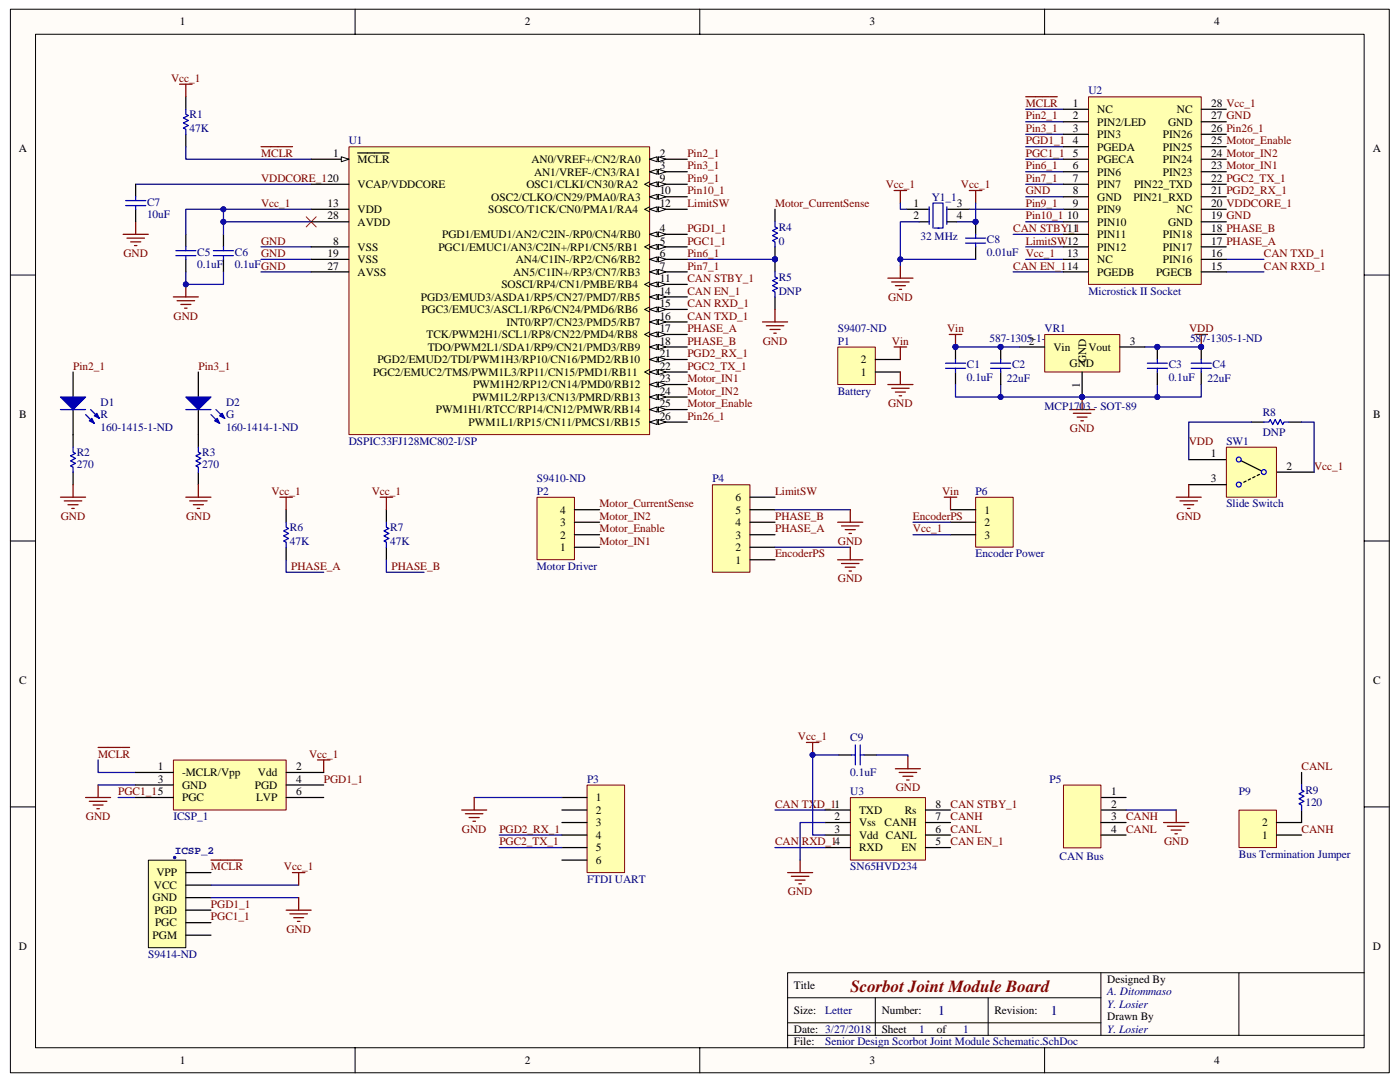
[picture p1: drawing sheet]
<svg xmlns="http://www.w3.org/2000/svg" width="279mm" height="216mm" viewBox="0 0 279 216" stroke-linecap="round" stroke-linejoin="round" font-family="sans-serif">
<path d="M2.1 1.9h275.2v212.2h-275.2z" fill="#fffcf8"/>
<path d="M2.1 1.8h275.2v212.3h-275.2z" fill="none" stroke="#000" stroke-width=".2"/>
<path d="M7.1 6.9h265.1v202.2h-265.1z" fill="#fffcf8"/>
<g fill="none" stroke="#000" stroke-width=".2">
<path d="M7.1 6.8h265.1v202.3h-265.1zM70.9 1.8v5M139.7 1.8v5M208.5 1.8v5M2.1 54.9h5M272.3 54.9h5M2.1 107.9h5M272.3 107.9h5M2.1 161h5M272.3 161h5M157.2 199.1h62.5M174.7 199.1v7.5"/>
<path d="M197.2 199.1v7.5M219.7 194.1v12.5M247.2 194.1h-90v15M272.3 194.1h-25.1v12.5M70.9 209.1v5M139.7 209.1v5M157.2 206.6h115.1M157.2 204.1h62.5M208.5 209.1v5"/>
</g>
<g fill="none" stroke="#800000" stroke-width=".25">
<path d="M35.8 16.8h2.5M37.1 16.8v2.5M204.7 19.3h3.3M208.1 19.3h1.3M209.5 19.3h1.5M52.1 29.3h3.3M55.5 29.3h1.3M56.9 29.3h1.5M24.6 46.8h5M25.3 47.5h3.5M26.1 48.3h2M26.8 49h.5"/>
<path d="M27.1 44.3v2.5M34.6 59.2h5M37.1 56.7v2.5M35.3 60h3.5M36.1 60.7h2M36.8 61.5h.5M17.1 159.1h5M17.8 159.9h3.5M19.6 149.1h3.3M19.6 156.6v2.5M23 149.1h1.3M24.4 149.1h1.5"/>
<path d="M63.4 151.6h2.4M64.6 151.6v2.5M18.6 160.6h2M19.3 161.4h.5"/>
</g>
<g fill="none" stroke="#000080" stroke-width=".25">
<path d="M27.1 36.8h35M37.1 29.3v2.5h25M204.7 21.8h7.5M204.7 24.3h7.5M204.7 26.8h7.5M204.7 29.3h7.5M204.7 31.8h7.5M204.7 34.3h7.5M204.7 36.8h7.5M204.7 39.3h7.5M52.1 51.8h10M52.1 54.3h10"/>
<path d="M52.1 49.3h10M204.7 51.8h7.5M204.7 49.3h7.5M204.7 44.3h7.5M19.6 151.6v2.5h7.5M19.6 156.6h7.5M23.6 159.1h3.5"/>
</g>
<path d="M61.1 43.3l2 2M63.1 43.3l-2 2" fill="none" stroke="#f00" stroke-width=".2"/>
<path d="M37.1 19.3v2.5M37.1 26.8v2.5M37.1 46.8v2.5M37.1 51.8v2.5M44.6 46.8v2.5M44.6 51.8v2.5M14.6 86.7v2.5M14.6 94.2v2.5" fill="none" stroke="#000" stroke-width=".25"/>
<path d="M37.1 21.8v1l.5 .3-1 .4 1 .5-1 .5 1 .5-1 .5 .5 .3v1M35.1 50h4M35.1 51h4M37.1 49.3v.7M37.1 51v.8M42.6 51h4M42.6 50h4M44.6 49.3v.7M44.6 51v.8M14.6 89.2v1l.5 .3-1 .5 1 .5-1 .5 1 .5-1 .5 .5 .2v1" fill="none" stroke="#00f" stroke-width=".25"/>
<circle cx="37.1" cy="56.7" r=".49" fill="#000080" stroke="#000080" stroke-width=".2"/>
<path d="M34.6 151.7h22.5v9.9h-22.5z" fill="#ffffb0"/>
<path d="M34.6 151.7h22.5v9.9h-22.5z" fill="none" stroke="#800000" stroke-width=".2"/>
<path d="M14.6 74.2v5M14.6 81.7v5M27.1 154.1h7.5M27.1 156.6h7.5M27.1 159.1h7.5M57.1 154.1h7.5M57.1 156.6h7.5M57.1 159.1h7.5" fill="none" stroke="#000" stroke-width=".25"/>
<path d="M12.1 79.2h5l-2.5 2.5z" fill="#00f"/>
<path d="M12.1 79.2h5l-2.5 2.5zM17.1 82.7l1.7 1.8M18.1 81.7l1.7 1.8" fill="none" stroke="#00f" stroke-width=".25"/>
<path d="M17.8 84l.5-.5 .5 1z" fill="#00f"/>
<path d="M17.8 84l.5-.5 .5 1z" fill="none" stroke="#00f" stroke-width=".25"/>
<path d="M18.8 83l.5-.5 .5 1z" fill="#00f"/>
<g fill="none" stroke="#00f" stroke-width=".25">
<path d="M27.1 39.3v.7M25.1 40h4M25.1 41h4M27.1 41v.8M185.4 41.3v3.5M186.2 45.5v-5h2v5h-1M186.4 45.5h1.1M189 41.3v3.5M192.7 47.5h4M192.7 48.5h4M194.7 46.8v.7M194.7 48.5v.8"/>
<path d="M12.1 81.7h5M18.8 83l.5-.5 .5 1z"/>
</g>
<g fill="none" stroke="#800000" stroke-width=".25">
<path d="M178.4 38h2.5M179.7 38v2.5M193.4 38h2.6M194.7 38v2.5M177.2 55.5h5M177.9 56.3h3.5M178.7 57h2M179.5 57.7h.4M179.7 53v2.5M12.1 99.2h5M12.8 99.9h3.5M14.6 96.7v2.5"/>
<path d="M13.6 100.7h2M14.3 101.5h.5M160.9 148.1h2.5M162.2 148.1v2.5M157.2 174.1h5M157.9 174.9h3.5M158.7 175.6h2M159.4 176.4h.5M159.7 171.6v2.5"/>
</g>
<path d="M27.1 36.8v2.5M27.1 41.8v2.5M180.9 41.8h4.5M183.5 44.3h1.9M189 41.8h4.4M189 44.3h1.9M194.7 44.3v2.5M194.7 49.3v2.5" fill="none" stroke="#000" stroke-width=".25"/>
<path d="M179.7 40.5v1.3h1.2M183.5 44.3h-3.8v7.5M194.7 51.8h-15v1.2M194.7 40.5v3.8h-3.8M202.2 46.8h10M202.2 54.3h10M244.7 54.3h7.5M244.7 51.8h7.5" fill="none" stroke="#000080" stroke-width=".25"/>
<g fill="#000080" stroke="#000080" stroke-width=".2">
<circle cx="194.7" cy="44.3" r=".49"/>
<circle cx="179.7" cy="51.8" r=".49"/>
<circle cx="162.2" cy="150.6" r=".48"/>
</g>
<path d="M169.7 159.2h15v12.4h-15z" fill="#ffffb0"/>
<path d="M169.7 159.2h15v12.4h-15z" fill="none" stroke="#800000" stroke-width=".2"/>
<path d="M237.2 91.7h7.5M254.7 94.2h7.6M167.4 150.6h2.5M172.4 150.6h2.5M164.7 161.6h5M164.7 164.1h5M164.7 166.6h5M164.7 169.1h5M184.7 161.6h5M184.7 164.1h5M184.7 166.6h5M184.7 169.1h5" fill="none" stroke="#000" stroke-width=".25"/>
<path d="M167.4 150.6h-5.2v16h2.5M174.9 150.6h6.3v.3M154.7 161.6h10M154.7 169.1h10M164.7 164.1h-5v7.5" fill="none" stroke="#000080" stroke-width=".25"/>
<path d="M169.9 150.6h.8M170.7 148.7v3.9M171.7 148.7v3.9M171.7 150.6h.7" fill="none" stroke="#00f" stroke-width=".25"/>
<path d="M178.7 153.4h5M179.5 154.1h3.4M180.2 154.9h2M180.9 155.6h.5M181.2 150.9v2.5" fill="none" stroke="#800000" stroke-width=".25"/>
<circle cx="162.2" cy="150.6" r=".48" fill="#000080" stroke="#000080" stroke-width=".2"/>
<path d="M244.8 89.3h9.9v9.9h-9.9z" fill="#ffffb0"/>
<path d="M244.8 89.2h9.9v10h-9.9z" fill="none" stroke="#800000" stroke-width=".2"/>
<path d="M237.2 96.7h7.5M247.2 91.7l5 2.5" fill="none" stroke="#000" stroke-width=".25"/>
<circle cx="247.2" cy="91.7" r=".49" fill="#ffffb0" stroke="#00f" stroke-width=".25"/>
<path d="M252.2 94.2l-5 2.5" fill="none" stroke="#000" stroke-width=".25" stroke-dasharray=".5 .5"/>
<g fill="#ffffb0" stroke="#00f" stroke-width=".25">
<circle cx="247.2" cy="96.7" r=".49"/>
<circle cx="252.2" cy="94.2" r=".48"/>
</g>
<path d="M37.1 99.2h5M37.8 99.9h3.5M39.6 96.7v2.5M234.7 99.2h5M235.5 99.9h3.5M237.2 96.7v2.5M38.6 100.7h2M39.3 101.5h.5M236.2 100.7h2M237 101.5h.5" fill="none" stroke="#800000" stroke-width=".25"/>
<path d="M39.6 74.2v5M39.6 81.7v7.5M39.6 94.2v2.5M249.7 84.2h2.5M257.2 84.2h2.6" fill="none" stroke="#000" stroke-width=".25"/>
<path d="M39.6 89.2v1l.5 .3-1 .5 1 .5-1 .5 1 .5-1 .5 .5 .2v1M252.2 84.2h1l.3-.5 .5 1 .5-1 .5 1 .5-1 .5 1 .2-.5h1" fill="none" stroke="#00f" stroke-width=".25"/>
<path d="M249.7 84.2h-12.5v7.5M259.8 84.2h2.5v10" fill="none" stroke="#000080" stroke-width=".25"/>
<path d="M37.1 79.2h5l-2.5 2.5z" fill="#00f"/>
<path d="M37.1 79.2h5l-2.5 2.5zM42.1 82.7l1.7 1.8M43.1 81.7l1.8 1.8" fill="none" stroke="#00f" stroke-width=".25"/>
<path d="M42.8 84l.5-.5 .5 1z" fill="#00f"/>
<path d="M42.8 84l.5-.5 .5 1z" fill="none" stroke="#00f" stroke-width=".25"/>
<path d="M44.3 82.5l.6 1-1.1-.5z" fill="#00f"/>
<g fill="none" stroke="#00f" stroke-width=".25">
<path d="M188.7 72.5h4M188.7 73.5h4M190.7 71.7v.8M190.7 73.5v.7M197.7 72.5h4M197.7 73.5h4M199.7 71.7v.8M199.7 73.5v.7M229 72.5h4M229 73.5h4M231 71.7v.8M231 73.5v.7"/>
<path d="M237.7 72.5h4M237.7 73.5h4M239.7 71.7v.8M239.7 73.5v.7M37.1 81.7h5M44.3 82.5l.6 1-1.1-.5zM57.1 104.2v1l.5 .3-1 .4 1 .5-1 .5 1 .5-1 .6 .5 .2v1M77.1 104.2v1l.5 .3-1 .4 1 .5-1 .5 1 .5-1 .6 .5 .2v1"/>
</g>
<path d="M190.7 69.2v2.5M190.7 74.2v2.5M199.7 69.2v2.5M199.7 74.2v2.5M231 69.2v2.5M231 74.2v2.5M239.7 69.2v2.5M239.7 74.2v2.5M57.1 101.7v2.5M57.1 109.2v2.5M77.1 101.7v2.5M77.1 109.2v2.5" fill="none" stroke="#000" stroke-width=".25"/>
<g fill="none" stroke="#800000" stroke-width=".25">
<path d="M189.4 66.7h2.6M190.7 66.7v2.5M216 79.2v2.5M238.5 66.7h2.5M239.7 66.7v2.5M55.9 99.2h2.5M57.1 99.2v2.5M75.9 99.2h2.5M77.1 99.2v2.5M213.5 81.7h5M214.2 82.5h3.5M215 83.2h2"/>
<path d="M215.7 84h.5"/>
</g>
<path d="M199.7 76.7v2.5M228.5 69.2h11.2M231 76.7v2.5M57.1 111.7v2.5h7.5M77.1 111.7v2.5h7.5" fill="none" stroke="#000080" stroke-width=".25"/>
<g fill="#000080" stroke="#000080" stroke-width=".2">
<circle cx="216" cy="79.2" r=".49"/>
<circle cx="190.7" cy="69.2" r=".49"/>
<circle cx="239.7" cy="69.2" r=".48"/>
<circle cx="231" cy="79.2" r=".49"/>
<circle cx="199.7" cy="79.2" r=".48"/>
<circle cx="231" cy="69.2" r=".49"/>
<circle cx="199.7" cy="69.2" r=".48"/>
</g>
<path d="M208.5 66.8h15v7.4h-15z" fill="#ffffb0"/>
<path d="M208.5 66.8h15v7.4h-15z" fill="none" stroke="#800000" stroke-width=".2"/>
<path d="M203.5 69.2h5M216 74.2v5M223.5 69.2h5" fill="none" stroke="#000" stroke-width=".25"/>
<circle cx="216" cy="79.2" r=".49" fill="#000080" stroke="#000080" stroke-width=".2"/>
<path d="M117.2 156.7h7.5v17.4h-7.5z" fill="#ffffb0"/>
<path d="M117.2 156.7h7.5v17.4h-7.5z" fill="none" stroke="#800000" stroke-width=".2"/>
<path d="M112.1 159.1h5M112.1 161.6h5M112.1 164.1h5M112.1 166.6h5M112.1 169.1h5M112.1 171.6h5" fill="none" stroke="#000" stroke-width=".25"/>
<path d="M94.6 159.1h17.5M99.6 169.1h12.5M99.6 166.6h12.5" fill="none" stroke="#000080" stroke-width=".25"/>
<path d="M94.6 159.1v2.5M92.1 161.6h5M92.9 162.4h3.5M93.6 163.1h2M94.4 163.9h.5" fill="none" stroke="#800000" stroke-width=".25"/>
<path d="M107.2 99.3h7.4v12.4h-7.4z" fill="#ffffb0"/>
<path d="M107.2 99.2h7.4v12.5h-7.4z" fill="none" stroke="#800000" stroke-width=".2"/>
<path d="M114.6 109.2h5.1M114.6 106.7h5.1M114.6 104.2h5.1M114.6 101.7h5.1" fill="none" stroke="#000" stroke-width=".25"/>
<path d="M167.2 69.3h7.5v7.4h-7.5z" fill="#ffffb0"/>
<path d="M167.2 69.3h7.5v7.4h-7.5z" fill="none" stroke="#800000" stroke-width=".2"/>
<path d="M154.7 41.8v2.5M154.7 49.3v5M154.7 59.2v2.5M174.7 74.2h5M174.7 71.7h5" fill="none" stroke="#000" stroke-width=".25"/>
<path d="M152.2 64.2h5M152.9 65h3.5M153.7 65.7h2M154.4 66.5h.5M154.7 61.7v2.5M177.2 76.7h5M177.9 77.5h3.5M178.4 69.2h2.5M178.7 78.2h2M179.5 79h.4M179.7 69.2v2.5M179.7 74.2v2.5" fill="none" stroke="#800000" stroke-width=".25"/>
<circle cx="154.7" cy="51.8" r=".49" fill="#000080" stroke="#000080" stroke-width=".2"/>
<path d="M154.7 44.3v1l.5 .2-1 .5 1 .5-1 .5 1 .5-1 .5 .5 .3v1M154.7 54.3v.9l.5 .3-1 .5 1 .5-1 .5 1 .5-1 .5 .5 .3v.9" fill="none" stroke="#00f" stroke-width=".25"/>
<path d="M137.2 51.8h17.5" fill="none" stroke="#000080" stroke-width=".25"/>
<path d="M194.7 99.3h7.5v9.9h-7.5z" fill="#ffffb0"/>
<path d="M194.7 99.2h7.5v10h-7.5z" fill="none" stroke="#800000" stroke-width=".2"/>
<path d="M189.7 101.7h5M189.7 104.2h5M189.7 106.7h5" fill="none" stroke="#000" stroke-width=".25"/>
<path d="M188.4 99.2h2.5M189.7 99.2v2.5" fill="none" stroke="#800000" stroke-width=".25"/>
<path d="M182.2 106.7h7.5M182.2 104.2h7.5" fill="none" stroke="#000080" stroke-width=".25"/>
<path d="M142.2 96.8h7.5v17.4h-7.5z" fill="#ffffb0"/>
<path d="M142.2 96.7h7.5v17.5h-7.5z" fill="none" stroke="#800000" stroke-width=".2"/>
<path d="M149.7 99.2h5M149.7 111.7h5M149.7 109.2h5M149.7 106.7h5M149.7 104.2h5M149.7 101.7h5M219.7 159.1h5M219.7 161.6h5" fill="none" stroke="#000" stroke-width=".25"/>
<path d="M154.7 109.2h15M154.7 101.7h15" fill="none" stroke="#000080" stroke-width=".25"/>
<g fill="none" stroke="#800000" stroke-width=".25">
<path d="M167.2 111.7h5M167.2 104.2h5M167.9 112.4h3.5M167.9 104.9h3.5M168.7 113.2h2M168.7 105.7h2M169.4 113.9h.5M169.4 106.4h.5M169.7 101.7v2.5M169.7 109.2v2.5M232.2 164.1h5M233 164.9h3.5"/>
<path d="M233.7 165.6h2M234.5 166.4h.5M234.7 161.6v2.5"/>
</g>
<path d="M212.3 156.7h7.4v12.5h-7.4z" fill="#ffffb0"/>
<path d="M212.2 156.7h7.5v12.5h-7.5z" fill="none" stroke="#800000" stroke-width=".2"/>
<path d="M219.7 164.1h5M219.7 166.6h5" fill="none" stroke="#000" stroke-width=".25"/>
<path d="M224.7 161.6h10" fill="none" stroke="#000080" stroke-width=".25"/>
<path d="M29.6 171.7h7.5v17.4h-7.5z" fill="#ffffb0"/>
<path d="M29.6 171.6h7.5v17.5h-7.5z" fill="none" stroke="#000" stroke-width=".2"/>
<path d="M37.1 179.1h5M37.1 176.6h5M37.1 174.1h5M37.1 184.1h5M37.1 181.6h5M37.1 186.6h5" fill="none" stroke="#000" stroke-width=".25"/>
<path d="M34.7 170.9h.3v.4h-.3z" fill-rule="evenodd" fill="#000080" stroke="#000080" stroke-width=".2"/>
<path d="M42.1 171.6h3.3M45.5 171.6h1.3M46.9 171.6h1.5M59.6 179.1v2.5M57.1 181.6h5M57.8 182.4h3.6M58.6 183.1h2M59.4 183.9h.5" fill="none" stroke="#800000" stroke-width=".25"/>
<path d="M42.1 176.6h17.5M42.1 179.1h17.5" fill="none" stroke="#000080" stroke-width=".25"/>
<path d="M247.3 161.7h7.4v7.4h-7.4z" fill="#ffffb0"/>
<path d="M247.3 161.6h7.4v7.5h-7.4z" fill="none" stroke="#800000" stroke-width=".2"/>
<path d="M259.8 154.1v2.5M254.7 166.6h5.1M259.8 161.6v2.5h-5.1" fill="none" stroke="#000" stroke-width=".25"/>
<path d="M259.8 156.6v1l.4 .3-1 .5 1 .5-1 .5 1 .5-1 .5 .6 .2v1" fill="none" stroke="#00f" stroke-width=".25"/>
<path d="M190.7 69.2h12.8M190.7 76.7v2.5h49v-2.5" fill="none" stroke="#000080" stroke-width=".25"/>
<g fill="#000080" stroke="#000080" stroke-width=".2">
<circle cx="199.7" cy="79.2" r=".48"/>
<circle cx="216" cy="79.2" r=".49"/>
<circle cx="231" cy="79.2" r=".49"/>
<circle cx="199.7" cy="69.2" r=".48"/>
<circle cx="190.7" cy="69.2" r=".49"/>
</g>
<path d="M69.7 29.3h59.9v57.4h-59.9z" fill="#ffffb0"/>
<path d="M69.6 29.3h60v57.4h-60z" fill="none" stroke="#800000" stroke-width=".2"/>
<path d="M62.1 31.8h7.5" fill="none" stroke="#000" stroke-width=".25"/>
<path d="M68.1 31.3l1.5 .5-1.5 .5z" fill="#fffcf8"/>
<path d="M68.1 31.3l1.5 .5-1.5 .5z" fill="none" stroke="#000" stroke-width=".2"/>
<path d="M71.4 30.5h3.3M74.8 30.5h1.3M76.1 30.5h1.5M129.6 31.8h7.6" fill="none" stroke="#000" stroke-width=".25"/>
<path d="M129.6 31.8l1.5-.5v1z" fill="#fffcf8"/>
<path d="M129.6 31.8l1.5-.5v1z" fill="none" stroke="#000" stroke-width=".2"/>
<path d="M131.4 31.3l1.5 .5-1.5 .5z" fill="#fffcf8"/>
<path d="M131.4 31.3l1.5 .5-1.5 .5z" fill="none" stroke="#000" stroke-width=".2"/>
<path d="M129.6 34.3h7.6" fill="none" stroke="#000" stroke-width=".25"/>
<path d="M129.6 34.3l1.5-.5v1z" fill="#fffcf8"/>
<path d="M129.6 34.3l1.5-.5v1z" fill="none" stroke="#000" stroke-width=".2"/>
<path d="M131.4 33.8l1.5 .5-1.5 .5z" fill="#fffcf8"/>
<path d="M131.4 33.8l1.5 .5-1.5 .5z" fill="none" stroke="#000" stroke-width=".2"/>
<path d="M129.6 46.8h7.6" fill="none" stroke="#000" stroke-width=".25"/>
<path d="M129.6 46.8l1.5-.5v1z" fill="#fffcf8"/>
<path d="M129.6 46.8l1.5-.5v1z" fill="none" stroke="#000" stroke-width=".2"/>
<path d="M131.4 46.3l1.5 .5-1.5 .5z" fill="#fffcf8"/>
<path d="M129.6 48.8l-.9 .5 .9 .5M131.4 46.3l1.5 .5-1.5 .5z" fill="none" stroke="#000" stroke-width=".2"/>
<path d="M129.6 49.3h7.6" fill="none" stroke="#000" stroke-width=".25"/>
<path d="M129.6 49.3l1.5-.5v1z" fill="#fffcf8"/>
<path d="M129.6 49.3l1.5-.5v1z" fill="none" stroke="#000" stroke-width=".2"/>
<path d="M131.4 48.8l1.5 .5-1.5 .5z" fill="#fffcf8"/>
<path d="M131.4 48.8l1.5 .5-1.5 .5z" fill="none" stroke="#000" stroke-width=".2"/>
<path d="M129.6 51.8h7.6" fill="none" stroke="#000" stroke-width=".25"/>
<path d="M129.6 51.8l1.5-.5v1z" fill="#fffcf8"/>
<path d="M129.6 51.8l1.5-.5v1z" fill="none" stroke="#000" stroke-width=".2"/>
<path d="M131.4 51.3l1.5 .5-1.5 .5z" fill="#fffcf8"/>
<path d="M131.4 51.3l1.5 .5-1.5 .5z" fill="none" stroke="#000" stroke-width=".2"/>
<path d="M129.6 54.3h7.6" fill="none" stroke="#000" stroke-width=".25"/>
<path d="M129.6 54.3l1.5-.5v1z" fill="#fffcf8"/>
<path d="M129.6 54.3l1.5-.5v1z" fill="none" stroke="#000" stroke-width=".2"/>
<path d="M131.4 53.8l1.5 .5-1.5 .5z" fill="#fffcf8"/>
<path d="M129.6 36.3l-.9 .5 .9 .5M131.4 53.8l1.5 .5-1.5 .5z" fill="none" stroke="#000" stroke-width=".2"/>
<path d="M129.6 36.8h7.6M62.1 49.3h7.5" fill="none" stroke="#000" stroke-width=".25"/>
<path d="M129.6 36.8l1.5-.5v1z" fill="#fffcf8"/>
<path d="M129.6 36.8l1.5-.5v1z" fill="none" stroke="#000" stroke-width=".2"/>
<path d="M131.4 36.3l1.5 .5-1.5 .5z" fill="#fffcf8"/>
<path d="M131.4 36.3l1.5 .5-1.5 .5z" fill="none" stroke="#000" stroke-width=".2"/>
<path d="M129.6 39.3h7.6" fill="none" stroke="#000" stroke-width=".25"/>
<path d="M129.6 39.3l1.5-.5v1z" fill="#fffcf8"/>
<path d="M129.6 39.3l1.5-.5v1z" fill="none" stroke="#000" stroke-width=".2"/>
<path d="M131.4 38.8l1.5 .5-1.5 .5z" fill="#fffcf8"/>
<path d="M131.4 38.8l1.5 .5-1.5 .5zM129.6 56.3l-.9 .4 .9 .6" fill="none" stroke="#000" stroke-width=".2"/>
<path d="M129.6 56.7h7.6" fill="none" stroke="#000" stroke-width=".25"/>
<path d="M129.6 56.7l1.5-.4v1z" fill="#fffcf8"/>
<path d="M129.6 56.7l1.5-.4v1z" fill="none" stroke="#000" stroke-width=".2"/>
<path d="M131.4 56.3l1.5 .4-1.5 .6z" fill="#fffcf8"/>
<path d="M129.6 41.3l-.9 .5 .9 .5M131.4 56.3l1.5 .4-1.5 .6z" fill="none" stroke="#000" stroke-width=".2"/>
<path d="M129.6 41.8h7.6" fill="none" stroke="#000" stroke-width=".25"/>
<path d="M129.6 41.8l1.5-.5v1z" fill="#fffcf8"/>
<path d="M129.6 41.8l1.5-.5v1z" fill="none" stroke="#000" stroke-width=".2"/>
<path d="M131.4 41.3l1.5 .5-1.5 .5z" fill="#fffcf8"/>
<path d="M131.4 41.3l1.5 .5-1.5 .5z" fill="none" stroke="#000" stroke-width=".2"/>
<path d="M62.1 41.8h7.5M129.6 59.2h7.6" fill="none" stroke="#000" stroke-width=".25"/>
<path d="M129.6 59.2l1.5-.4v1z" fill="#fffcf8"/>
<path d="M129.6 59.2l1.5-.4v1z" fill="none" stroke="#000" stroke-width=".2"/>
<path d="M131.4 58.8l1.5 .4-1.5 .6z" fill="#fffcf8"/>
<path d="M131.4 58.8l1.5 .4-1.5 .6zM129.6 61.3l-.9 .4 .9 .6" fill="none" stroke="#000" stroke-width=".2"/>
<path d="M129.6 61.7h7.6" fill="none" stroke="#000" stroke-width=".25"/>
<path d="M129.6 61.7l1.5-.4v1z" fill="#fffcf8"/>
<path d="M129.6 61.7l1.5-.4v1z" fill="none" stroke="#000" stroke-width=".2"/>
<path d="M131.4 61.3l1.5 .4-1.5 .6z" fill="#fffcf8"/>
<path d="M131.4 61.3l1.5 .4-1.5 .6z" fill="none" stroke="#000" stroke-width=".2"/>
<path d="M129.6 64.2h7.6" fill="none" stroke="#000" stroke-width=".25"/>
<path d="M129.6 64.2l1.5-.4v.9z" fill="#fffcf8"/>
<path d="M129.6 64.2l1.5-.4v.9z" fill="none" stroke="#000" stroke-width=".2"/>
<path d="M131.4 63.8l1.5 .4-1.5 .5z" fill="#fffcf8"/>
<path d="M129.6 66.2l-.9 .5 .9 .5M131.4 63.8l1.5 .4-1.5 .5z" fill="none" stroke="#000" stroke-width=".2"/>
<path d="M129.6 66.7h7.6" fill="none" stroke="#000" stroke-width=".25"/>
<path d="M129.6 66.7l1.5-.5v1z" fill="#fffcf8"/>
<path d="M129.6 66.7l1.5-.5v1z" fill="none" stroke="#000" stroke-width=".2"/>
<path d="M131.4 66.2l1.5 .5-1.5 .5z" fill="#fffcf8"/>
<path d="M131.4 66.2l1.5 .5-1.5 .5z" fill="none" stroke="#000" stroke-width=".2"/>
<path d="M129.6 69.2h7.6" fill="none" stroke="#000" stroke-width=".25"/>
<path d="M129.6 69.2l1.5-.5v1z" fill="#fffcf8"/>
<path d="M129.6 69.2l1.5-.5v1z" fill="none" stroke="#000" stroke-width=".2"/>
<path d="M131.4 68.7l1.5 .5-1.5 .5z" fill="#fffcf8"/>
<path d="M131.4 68.7l1.5 .5-1.5 .5z" fill="none" stroke="#000" stroke-width=".2"/>
<path d="M62.1 36.8h7.5M62.1 51.8h7.5M129.6 71.7h7.6" fill="none" stroke="#000" stroke-width=".25"/>
<path d="M129.6 71.7l1.5-.5v1z" fill="#fffcf8"/>
<path d="M129.6 71.7l1.5-.5v1z" fill="none" stroke="#000" stroke-width=".2"/>
<path d="M131.4 71.2l1.5 .5-1.5 .5z" fill="#fffcf8"/>
<path d="M129.6 73.7l-.9 .5 .9 .5M131.4 71.2l1.5 .5-1.5 .5z" fill="none" stroke="#000" stroke-width=".2"/>
<path d="M129.6 74.2h7.6" fill="none" stroke="#000" stroke-width=".25"/>
<path d="M129.6 74.2l1.5-.5v1z" fill="#fffcf8"/>
<path d="M129.6 74.2l1.5-.5v1z" fill="none" stroke="#000" stroke-width=".2"/>
<path d="M131.4 73.7l1.5 .5-1.5 .5z" fill="#fffcf8"/>
<path d="M131.4 73.7l1.5 .5-1.5 .5z" fill="none" stroke="#000" stroke-width=".2"/>
<path d="M129.6 76.7h7.6" fill="none" stroke="#000" stroke-width=".25"/>
<path d="M129.6 76.7l1.5-.5v1z" fill="#fffcf8"/>
<path d="M129.6 76.7l1.5-.5v1z" fill="none" stroke="#000" stroke-width=".2"/>
<path d="M131.4 76.2l1.5 .5-1.5 .5z" fill="#fffcf8"/>
<path d="M131.4 76.2l1.5 .5-1.5 .5z" fill="none" stroke="#000" stroke-width=".2"/>
<path d="M129.6 79.2h7.6" fill="none" stroke="#000" stroke-width=".25"/>
<path d="M129.6 79.2l1.5-.5v1z" fill="#fffcf8"/>
<path d="M129.6 79.2l1.5-.5v1z" fill="none" stroke="#000" stroke-width=".2"/>
<path d="M131.4 78.7l1.5 .5-1.5 .5z" fill="#fffcf8"/>
<path d="M131.4 78.7l1.5 .5-1.5 .5z" fill="none" stroke="#000" stroke-width=".2"/>
<path d="M129.6 81.7h7.6" fill="none" stroke="#000" stroke-width=".25"/>
<path d="M129.6 81.7l1.5-.5v1z" fill="#fffcf8"/>
<path d="M129.6 81.7l1.5-.5v1z" fill="none" stroke="#000" stroke-width=".2"/>
<path d="M131.4 81.2l1.5 .5-1.5 .5z" fill="#fffcf8"/>
<path d="M131.4 81.2l1.5 .5-1.5 .5z" fill="none" stroke="#000" stroke-width=".2"/>
<path d="M129.6 84.2h7.6" fill="none" stroke="#000" stroke-width=".25"/>
<path d="M129.6 84.2l1.5-.5v1z" fill="#fffcf8"/>
<path d="M129.6 84.2l1.5-.5v1z" fill="none" stroke="#000" stroke-width=".2"/>
<path d="M131.4 83.7l1.5 .5-1.5 .5z" fill="#fffcf8"/>
<path d="M131.4 83.7l1.5 .5-1.5 .5z" fill="none" stroke="#000" stroke-width=".2"/>
<path d="M62.1 54.3h7.5M62.1 44.3h7.5" fill="none" stroke="#000" stroke-width=".25"/>
<path d="M217.3 19.3h22.4v37.4h-22.4z" fill="#ffffb0"/>
<path d="M217.2 19.3h22.5v37.4h-22.5z" fill="none" stroke="#800000" stroke-width=".2"/>
<g fill="none" stroke="#000" stroke-width=".25">
<path d="M212.2 21.8h5M212.2 24.3h5M212.2 26.8h5M212.2 29.3h5M212.2 31.8h5M212.2 34.3h5M212.2 36.8h5M212.2 39.3h5M239.7 21.8h5M239.7 24.3h5M239.7 26.8h5M239.7 29.3h5"/>
<path d="M239.7 31.8h5M239.7 34.3h5M239.7 36.8h5M239.7 39.3h5M212.2 44.3h5M212.2 46.8h5M212.2 49.3h5M212.2 51.8h5M212.2 54.3h5M212.2 41.8h5M239.7 44.3h5M239.7 46.8h5"/>
<path d="M239.7 49.3h5M239.7 51.8h5M239.7 54.3h5M239.7 41.8h5"/>
</g>
<path d="M58.4 174.1h2.5M59.6 174.1v2.5" fill="none" stroke="#800000" stroke-width=".25"/>
<path d="M37.1 54.3v2.4h7.5v-2.4M44.6 41.8h-7.5v5M62.1 44.3h-17.5v2.5M62.1 41.8h-17.5v2.5M193.4 41.8h18.8" fill="none" stroke="#000080" stroke-width=".25"/>
<g fill="#000080" stroke="#000080" stroke-width=".2">
<circle cx="44.6" cy="44.3" r=".48"/>
<circle cx="44.6" cy="41.8" r=".48"/>
<circle cx="37.1" cy="56.7" r=".49"/>
</g>
<text font-size="3.4" fill="#800000" x="169.7" y="197.9">Scorbot Joint Module Board</text>
<g font-size="2.7" fill="#000080">
<text x="187.2" y="202.5">1</text>
<text x="209.7" y="202.5">1</text>
</g>
<g font-size="2.3">
<text x="35.9" y="5.1">1</text>
<text x="104.7" y="5.1">2</text>
<text x="173.5" y="5.1">3</text>
<text x="242.3" y="5.1">4</text>
<text x="214.1" y="21.3">1</text>
<text x="214.1" y="23.8">2</text>
<text x="219" y="22.6">NC</text>
<text x="234.9" y="22.6">NC</text>
<text x="241.7" y="21.3">28 Vcc_1</text>
<text x="241.7" y="23.8">27 GND</text>
<text x="214.1" y="26.3">3</text>
<text x="214.1" y="28.8">4</text>
<text x="219" y="25.1">PIN2/LED</text>
<text x="219" y="27.6">PIN3</text>
<text x="232.1" y="27.6">PIN26</text>
<text x="233.1" y="25.1">GND</text>
<text x="241.7" y="28.8">25 Motor_Enable</text>
<text x="241.7" y="26.3">26 Pin26_1</text>
<text x="3.8" y="30.4">A</text>
<text x="66.5" y="31.3">1</text>
<text x="71.4" y="32.6">MCLR</text>
<text x="106" y="32.6">AN0/VREF+/CN2/RA0</text>
<text x="106.6" y="35.1">AN1/VREF-/CN3/RA1</text>
<text x="131.7" y="31.3">2</text>
<text x="131.7" y="33.8">3</text>
<text x="214.1" y="31.3">5</text>
<text x="214.1" y="33.8">6</text>
<text x="219" y="30.1">PGEDA</text>
<text x="219" y="32.6">PGECA</text>
<text x="219" y="35.1">PIN6</text>
<text x="232.1" y="35.1">PIN23</text>
<text x="232.1" y="32.6">PIN24</text>
<text x="232.1" y="30.1">PIN25</text>
<text x="241.7" y="33.8">23 Motor_IN1</text>
<text x="241.7" y="31.3">24 Motor_IN2</text>
<text x="274" y="30.4">A</text>
<text x="65.4" y="41.3">13</text>
<text x="71.4" y="37.5">VCAP/VDDCORE</text>
<text x="98" y="40">OSC2/CLKO/CN29/PMA0/RA3</text>
<text x="105.1" y="37.5">OSC1/CLKI/CN30/RA2</text>
<text x="131.7" y="41.3">12</text>
<text x="131.7" y="36.3">9</text>
<text x="131.7" y="38.8">10</text>
<text x="182.3" y="41.3">1</text>
<text x="191" y="41.3">3</text>
<text x="214.1" y="36.3">7</text>
<text x="214.1" y="38.8">8</text>
<text x="214.1" y="41.3">9</text>
<text x="219" y="37.5">PIN7</text>
<text x="219" y="40">GND</text>
<text x="226.2" y="40">PIN21_RXD</text>
<text x="226.3" y="37.5">PIN22_TXD</text>
<text x="241.7" y="36.3">22 PGC2_TX_1</text>
<text x="241.7" y="41.3">20 VDDCORE_1</text>
<text x="241.7" y="38.8">21 PGD2_RX_1</text>
<text x="65.4" y="43.8">28</text>
<text x="71.4" y="42.5">VDD</text>
<text x="71.4" y="45">AVDD</text>
<text x="88.2" y="47.5">PGD1/EMUD1/AN2/C2IN-/RP0/CN4/RB0</text>
<text x="97.4" y="42.5">SOSCO/T1CK/CN0/PMA1/RA4</text>
<text x="131.7" y="46.3">4</text>
<text x="182.3" y="43.8">2</text>
<text x="191" y="43.8">4</text>
<text x="213" y="43.8">10</text>
<text x="213" y="46.3">11</text>
<text x="219" y="45">PIN10</text>
<text x="219" y="47.5">PIN11</text>
<text x="219" y="42.5">PIN9</text>
<text x="232.1" y="47.5">PIN18</text>
<text x="233.1" y="45">GND</text>
<text x="234.9" y="42.5">NC</text>
<text x="241.7" y="43.8">19 GND</text>
<text x="241.7" y="46.3">18 PHASE_B</text>
<text x="65.4" y="51.3">19</text>
<text x="65.4" y="53.8">27</text>
<text x="66.5" y="48.8">8</text>
<text x="71.4" y="50">VSS</text>
<text x="71.4" y="52.5">VSS</text>
<text x="87.5" y="50">PGC1/EMUC1/AN3/C2IN+/RP1/CN5/RB1</text>
<text x="102.9" y="52.5">AN4/C1IN-/RP2/CN6/RB2</text>
<text x="131.7" y="53.8">7</text>
<text x="131.7" y="48.8">5</text>
<text x="131.7" y="51.3">6</text>
<text x="213" y="51.3">13</text>
<text x="219" y="50">PIN12</text>
<text x="219" y="52.5">NC</text>
<text x="232.1" y="52.5">PIN16</text>
<text x="232.1" y="50">PIN17</text>
<text x="241.7" y="53.8">15</text>
<text x="241.7" y="51.3">16</text>
<text x="241.7" y="48.8">17 PHASE_A</text>
<text x="71.4" y="55">AVSS</text>
<text x="100.1" y="57.5">SOSCI/RP4/CN1/PMBE/RB4</text>
<text x="102.4" y="55">AN5/C1IN+/RP3/CN7/RB3</text>
<text x="131.7" y="58.8">14</text>
<text x="131.7" y="56.3">11</text>
<text x="219" y="55">PGEDB</text>
<text x="230.7" y="55">PGECB</text>
<text x="84" y="60">PGD3/EMUD3/ASDA1/RP5/CN27/PMD7/RB5</text>
<text x="84.1" y="62.5">PGC3/EMUC3/ASCL1/RP6/CN24/PMD6/RB6</text>
<text x="101" y="65">INT0/RP7/CN23/PMD5/RB7</text>
<text x="131.7" y="61.3">15</text>
<text x="131.7" y="63.8">16</text>
<text x="85.1" y="67.5">TCK/PWM2H1/SCL1/RP8/CN22/PMD4/RB8</text>
<text x="85.4" y="70">TDO/PWM2L1/SDA1/RP9/CN21/PMD3/RB9</text>
<text x="131.7" y="71.2">21</text>
<text x="131.7" y="68.7">18</text>
<text x="131.7" y="66.3">17</text>
<text x="205.3" y="68.7">2</text>
<text x="210.2" y="70">Vin</text>
<text x="217.2" y="70">Vout</text>
<text x="225.5" y="68.7">3</text>
<text x="74.4" y="75">PGC2/EMUC2/TMS/PWM1L3/RP11/CN15/PMD1/RB11</text>
<text x="75.3" y="72.5">PGD2/EMUD2/TDI/PWM1H3/RP10/CN16/PMD2/RB10</text>
<text x="94.4" y="77.5">PWM1H2/RP12/CN14/PMD0/RB12</text>
<text x="131.7" y="73.7">22</text>
<text x="131.7" y="76.2">23</text>
<text x="171.8" y="75">1</text>
<text x="171.8" y="72.5">2</text>
<text x="213.5" y="73.3">GND</text>
<text x="215.5" y="77.4" transform="rotate(-90 215.5 77.4)">1</text>
<text x="216.7" y="72.5" transform="rotate(-90 216.7 72.5)">GND</text>
<text x="3.8" y="83.4">B</text>
<text x="87" y="82.5">PWM1H1/RTCC/RP14/CN12/PMWR/RB14</text>
<text x="94.3" y="80">PWM1L2/RP13/CN13/PMRD/RB13</text>
<text x="131.7" y="81.2">25</text>
<text x="131.7" y="78.7">24</text>
<text x="131.7" y="83.7">26</text>
<text x="274" y="83.4">B</text>
<text x="93.5" y="85">PWM1L1/RP15/CN11/PMCS1/RB15</text>
<text x="241.6" y="91.2">1</text>
<text x="256.8" y="93.7">2</text>
<text x="146.8" y="100">6</text>
<text x="241.6" y="96.2">3</text>
<text x="111.8" y="107.5">2</text>
<text x="111.8" y="105">3</text>
<text x="111.8" y="102.5">4</text>
<text x="146.8" y="107.5">3</text>
<text x="146.8" y="105">4</text>
<text x="146.8" y="102.5">5</text>
<text x="196.5" y="102.5">1</text>
<text x="196.5" y="105">2</text>
<text x="196.5" y="107.5">3</text>
<text x="111.8" y="110">1</text>
<text x="146.8" y="112.5">1</text>
<text x="146.8" y="110">2</text>
<text x="3.8" y="136.5">C</text>
<text x="274" y="136.5">C</text>
<text x="31.5" y="153.7">1</text>
<text x="36.3" y="154.9">-MCLR/Vpp</text>
<text x="51.5" y="154.9">Vdd</text>
<text x="59.1" y="153.7">2</text>
<text x="31.5" y="156.2">3</text>
<text x="36.3" y="157.4">GND</text>
<text x="36.3" y="159.9">PGC</text>
<text x="50.8" y="157.4">PGD</text>
<text x="51.1" y="159.9">LVP</text>
<text x="59.1" y="156.2">4</text>
<text x="59.1" y="158.7">6</text>
<text x="118.9" y="159.9">1</text>
<text x="186.7" y="161.2">8</text>
<text x="221.7" y="158.7">1</text>
<text x="221.7" y="161.2">2</text>
<text x="118.9" y="162.4">2</text>
<text x="118.9" y="164.9">3</text>
<text x="118.9" y="167.4">4</text>
<text x="166.6" y="163.6">2</text>
<text x="166.6" y="166.1">3</text>
<text x="171.4" y="162.4">TXD</text>
<text x="171.4" y="164.9">Vss</text>
<text x="171.4" y="167.4">Vdd CANL</text>
<text x="176.6" y="164.9">CANH</text>
<text x="180.6" y="162.4">Rs</text>
<text x="186.7" y="166.1">6</text>
<text x="186.7" y="163.6">7</text>
<text x="221.7" y="163.6">3</text>
<text x="221.7" y="166.1">4</text>
<text x="251.9" y="167.4">1</text>
<text x="251.9" y="164.9">2</text>
<text x="118.9" y="169.9">5</text>
<text x="118.9" y="172.4">6</text>
<text x="171.4" y="169.9">RXD</text>
<text x="179.9" y="169.9">EN</text>
<text x="186.7" y="168.6">5</text>
<text x="30.5" y="179.9">GND</text>
<text x="30.7" y="177.4">VCC</text>
<text x="31.2" y="174.9">VPP</text>
<text x="30.8" y="182.4">PGD</text>
<text x="30.9" y="184.9">PGC</text>
<text x="3.8" y="189.5">D</text>
<text x="30.5" y="187.4">PGM</text>
<text x="274" y="189.5">D</text>
<text x="158.4" y="197.4">Title</text>
<text x="221" y="196.1">Designed By</text>
<text x="158.4" y="202.4">Size:</text>
<text x="176" y="202.4">Number:</text>
<text x="198.5" y="202.4">Revision:</text>
<text x="221" y="203.6">Drawn By</text>
<text x="158.4" y="206.1">Date: 3/27/2018</text>
<text x="158.4" y="208.6">File:</text>
<text x="176" y="206.1">Sheet</text>
<text x="187" y="206.1">of</text>
<text x="35.9" y="212.3">1</text>
<text x="104.7" y="212.3">2</text>
<text x="173.5" y="212.3">3</text>
<text x="242.3" y="212.3">4</text>
</g>
<g font-size="2.3" fill="#800000">
<text x="34.1" y="16.3">Vcc_1</text>
<text x="204.7" y="21.3">MCLR</text>
<text x="204.7" y="23.8">Pin2_1</text>
<text x="204.7" y="26.3">Pin3_1</text>
<text x="204.7" y="28.8">PGD1_1</text>
<text x="52.1" y="31.3">MCLR</text>
<text x="137.2" y="31.3">Pin2_1</text>
<text x="137.2" y="33.8">Pin3_1</text>
<text x="204.7" y="31.3">PGC1_1</text>
<text x="204.7" y="33.8">Pin6_1</text>
<text x="52.1" y="36.3">VDDCORE_120</text>
<text x="52.1" y="41.3">Vcc_1</text>
<text x="137.2" y="36.3">Pin9_1</text>
<text x="137.2" y="38.8">Pin10_1</text>
<text x="137.2" y="41.3">LimitSW</text>
<text x="154.7" y="41.3">Motor_CurrentSense</text>
<text x="176.8" y="37.5">Vcc_1</text>
<text x="191.8" y="37.5">Vcc_1</text>
<text x="204.7" y="38.8">GND</text>
<text x="204.7" y="41.3">Pin9_1</text>
<text x="204.7" y="36.3">Pin7_1</text>
<text x="137.2" y="46.3">PGD1_1</text>
<text x="202.2" y="46.3">CAN STBY_1</text>
<text x="204.7" y="43.8">Pin10_1</text>
<text x="24.6" y="51.3">GND</text>
<text x="52.1" y="51.3">GND</text>
<text x="52.1" y="48.8">GND</text>
<text x="137.2" y="53.8">Pin7_1</text>
<text x="137.2" y="48.8">PGC1_1</text>
<text x="137.2" y="51.3">Pin6_1</text>
<text x="202.2" y="53.8">CAN EN_114</text>
<text x="204.7" y="48.8">LimitSW12</text>
<text x="252.2" y="53.8">CAN RXD_1</text>
<text x="252.2" y="51.3">CAN TXD_1</text>
<text x="137.2" y="58.8">CAN EN_1</text>
<text x="137.2" y="56.3">CAN STBY_1</text>
<text x="34.6" y="63.8">GND</text>
<text x="137.2" y="61.3">CAN RXD_1</text>
<text x="137.2" y="63.8">CAN TXD_1</text>
<text x="177.2" y="60">GND</text>
<text x="137.2" y="66.3">PHASE_A</text>
<text x="137.2" y="68.7">PHASE_B</text>
<text x="137.2" y="71.2">PGD2_RX_1</text>
<text x="152.2" y="68.7">GND</text>
<text x="178" y="68.7">Vin</text>
<text x="189" y="66.3">Vin</text>
<text x="237.3" y="66.3">VDD</text>
<text x="14.6" y="73.7">Pin2_1</text>
<text x="39.6" y="73.7">Pin3_1</text>
<text x="137.2" y="76.2">Motor_IN1</text>
<text x="137.2" y="73.7">PGC2_TX_1</text>
<text x="137.2" y="78.7">Motor_IN2</text>
<text x="137.2" y="81.2">Motor_Enable</text>
<text x="137.2" y="83.7">Pin26_1</text>
<text x="177.2" y="81.2">GND</text>
<text x="213.5" y="86.2">GND</text>
<text x="237.2" y="88.7">VDD</text>
<text x="262.3" y="93.7">Vcc_1</text>
<text x="54.2" y="98.7">Vcc_1</text>
<text x="74.2" y="98.7">Vcc_1</text>
<text x="119.7" y="101.2">Motor_CurrentSense</text>
<text x="154.7" y="98.7">LimitSW</text>
<text x="188" y="98.7">Vin</text>
<text x="12.1" y="103.7">GND</text>
<text x="37.1" y="103.7">GND</text>
<text x="119.7" y="106.2">Motor_Enable</text>
<text x="119.7" y="103.7">Motor_IN2</text>
<text x="154.7" y="106.2">PHASE_A</text>
<text x="154.7" y="103.7">PHASE_B</text>
<text x="182.2" y="106.2">Vcc_1</text>
<text x="182.2" y="103.7">EncoderPS</text>
<text x="234.8" y="103.7">GND</text>
<text x="58.1" y="113.7">PHASE_A</text>
<text x="78.1" y="113.7">PHASE_B</text>
<text x="119.7" y="108.7">Motor_IN1</text>
<text x="154.7" y="111.2">EncoderPS</text>
<text x="167.2" y="108.7">GND</text>
<text x="167.2" y="116.2">GND</text>
<text x="159.2" y="147.7">Vcc_1</text>
<text x="19.6" y="151.2">MCLR</text>
<text x="61.7" y="151.2">Vcc_1</text>
<text x="259.8" y="153.7">CANL</text>
<text x="23.6" y="158.7">PGC1_15</text>
<text x="64.6" y="156.2">PGD1_1</text>
<text x="154.7" y="161.2">CAN TXD_11</text>
<text x="178.8" y="157.9">GND</text>
<text x="189.7" y="161.2">CAN STBY_1</text>
<text x="17.1" y="163.6">GND</text>
<text x="92.2" y="166.1">GND</text>
<text x="99.7" y="166.1">PGD2_RX_1</text>
<text x="189.7" y="166.1">CANL</text>
<text x="189.7" y="163.6">CANH</text>
<text x="224.7" y="166.1">CANL</text>
<text x="224.7" y="163.6">CANH</text>
<text x="259.8" y="166.1">CANH</text>
<text x="42.1" y="173.6">MCLR</text>
<text x="56.7" y="173.6">Vcc_1</text>
<text x="99.7" y="168.6">PGC2_TX_1</text>
<text x="154.7" y="168.6">CAN RXD_14</text>
<text x="189.7" y="168.6">CAN EN_1</text>
<text x="232.3" y="168.6">GND</text>
<text x="157.2" y="178.6">GND</text>
<text x="42.1" y="181.1">PGD1_1</text>
<text x="42.1" y="183.6">PGC1_1</text>
<text x="57.2" y="186.1">GND</text>
</g>
<g font-size="2.3" fill="#000080">
<text x="37.8" y="23.6">R1</text>
<text x="217.2" y="18.8">U2</text>
<text x="37.8" y="26.3">47K</text>
<text x="69.6" y="28.8">U1</text>
<text x="29.3" y="41">C7</text>
<text x="185.9" y="40">Y1_1</text>
<text x="29.3" y="43.5">10uF</text>
<text x="155.4" y="46">R4</text>
<text x="183.7" y="47.8">32 MHz</text>
<text x="39.3" y="53.5">0.1uF</text>
<text x="39.3" y="51">C5</text>
<text x="46.9" y="53.5">0.1uFGND</text>
<text x="46.9" y="51">C6</text>
<text x="155.4" y="48.8">0</text>
<text x="197" y="51">0.01uF Vcc_1</text>
<text x="197" y="48.5">C8</text>
<text x="155.4" y="58.8">DNP</text>
<text x="155.4" y="56">R5</text>
<text x="217.2" y="58.8">Microstick II Socket</text>
<text x="167.2" y="66.3">S9407-ND</text>
<text x="167.2" y="68.7">P1</text>
<text x="197.5" y="68.3">587-1305-1-ND</text>
<text x="208.5" y="66.3">VR1</text>
<text x="237.5" y="68.3">587-1305-1-ND</text>
<text x="193" y="76">0.1uF</text>
<text x="193" y="73.5">C1</text>
<text x="201" y="76.2">22uF</text>
<text x="202" y="73.5">C2</text>
<text x="233.2" y="76">0.1uF</text>
<text x="233.2" y="73.5">C3</text>
<text x="241" y="76.2">22uF</text>
<text x="242" y="73.5">C4</text>
<text x="20.1" y="81">D1</text>
<text x="20.1" y="83.5">R</text>
<text x="45.1" y="81">D2</text>
<text x="45.1" y="83.5">G</text>
<text x="167.2" y="78.7">Battery</text>
<text x="208.5" y="81.7">MCP1703 - SOT-89</text>
<text x="252" y="83">R8</text>
<text x="20.1" y="86">160-1415-1-ND</text>
<text x="45.1" y="86">160-1414-1-ND</text>
<text x="69.6" y="88.7">DSPIC33FJ128MC802-I/SP</text>
<text x="244.8" y="88.7">SW1</text>
<text x="252" y="87">DNP</text>
<text x="15.3" y="93.5">270</text>
<text x="15.3" y="91">R2</text>
<text x="40.3" y="93.5">270</text>
<text x="40.3" y="91">R3</text>
<text x="107.1" y="96.2">S9410-ND</text>
<text x="107.1" y="98.7">P2</text>
<text x="142.2" y="96.2">P4</text>
<text x="194.7" y="98.7">P6</text>
<text x="244.8" y="101.2">Slide Switch</text>
<text x="57.9" y="106">R6</text>
<text x="77.9" y="106">R7</text>
<text x="57.9" y="108.7">47K</text>
<text x="77.9" y="108.7">47K</text>
<text x="107.1" y="113.7">Motor Driver</text>
<text x="194.7" y="111.2">Encoder Power</text>
<text x="169.7" y="147.9">C9</text>
<text x="169.7" y="154.9">0.1uF</text>
<text x="117.2" y="156.2">P3</text>
<text x="169.7" y="158.7">U3</text>
<text x="209.5" y="156.2">P5</text>
<text x="247.2" y="158.7">P9</text>
<text x="260.5" y="160.9">120</text>
<text x="260.5" y="158.4">R9</text>
<text x="34.6" y="163.6">ICSP_1</text>
<text x="169.7" y="173.6">SN65HVD234</text>
<text x="211.5" y="171.6">CAN Bus</text>
<text x="247.2" y="171.1">Bus Termination Jumper</text>
<text x="117.2" y="176.1">FTDI UART</text>
<text x="29.6" y="191.1">S9414-ND</text>
<text x="164.7" y="202.4">Letter</text>
<text x="221" y="198.6">A. Ditommaso</text>
<text x="221" y="201.1">Y. Losier</text>
<text x="164.7" y="208.6">Senior Design Scorbot Joint Module Schematic.SchDoc</text>
<text x="183.5" y="206.1">1</text>
<text x="192.2" y="206.1">1</text>
<text x="221" y="206.1">Y. Losier</text>
</g>
<text font-size="2.2" fill="#000080" x="34.9" y="170.5">ICSP_2</text>
</svg>
